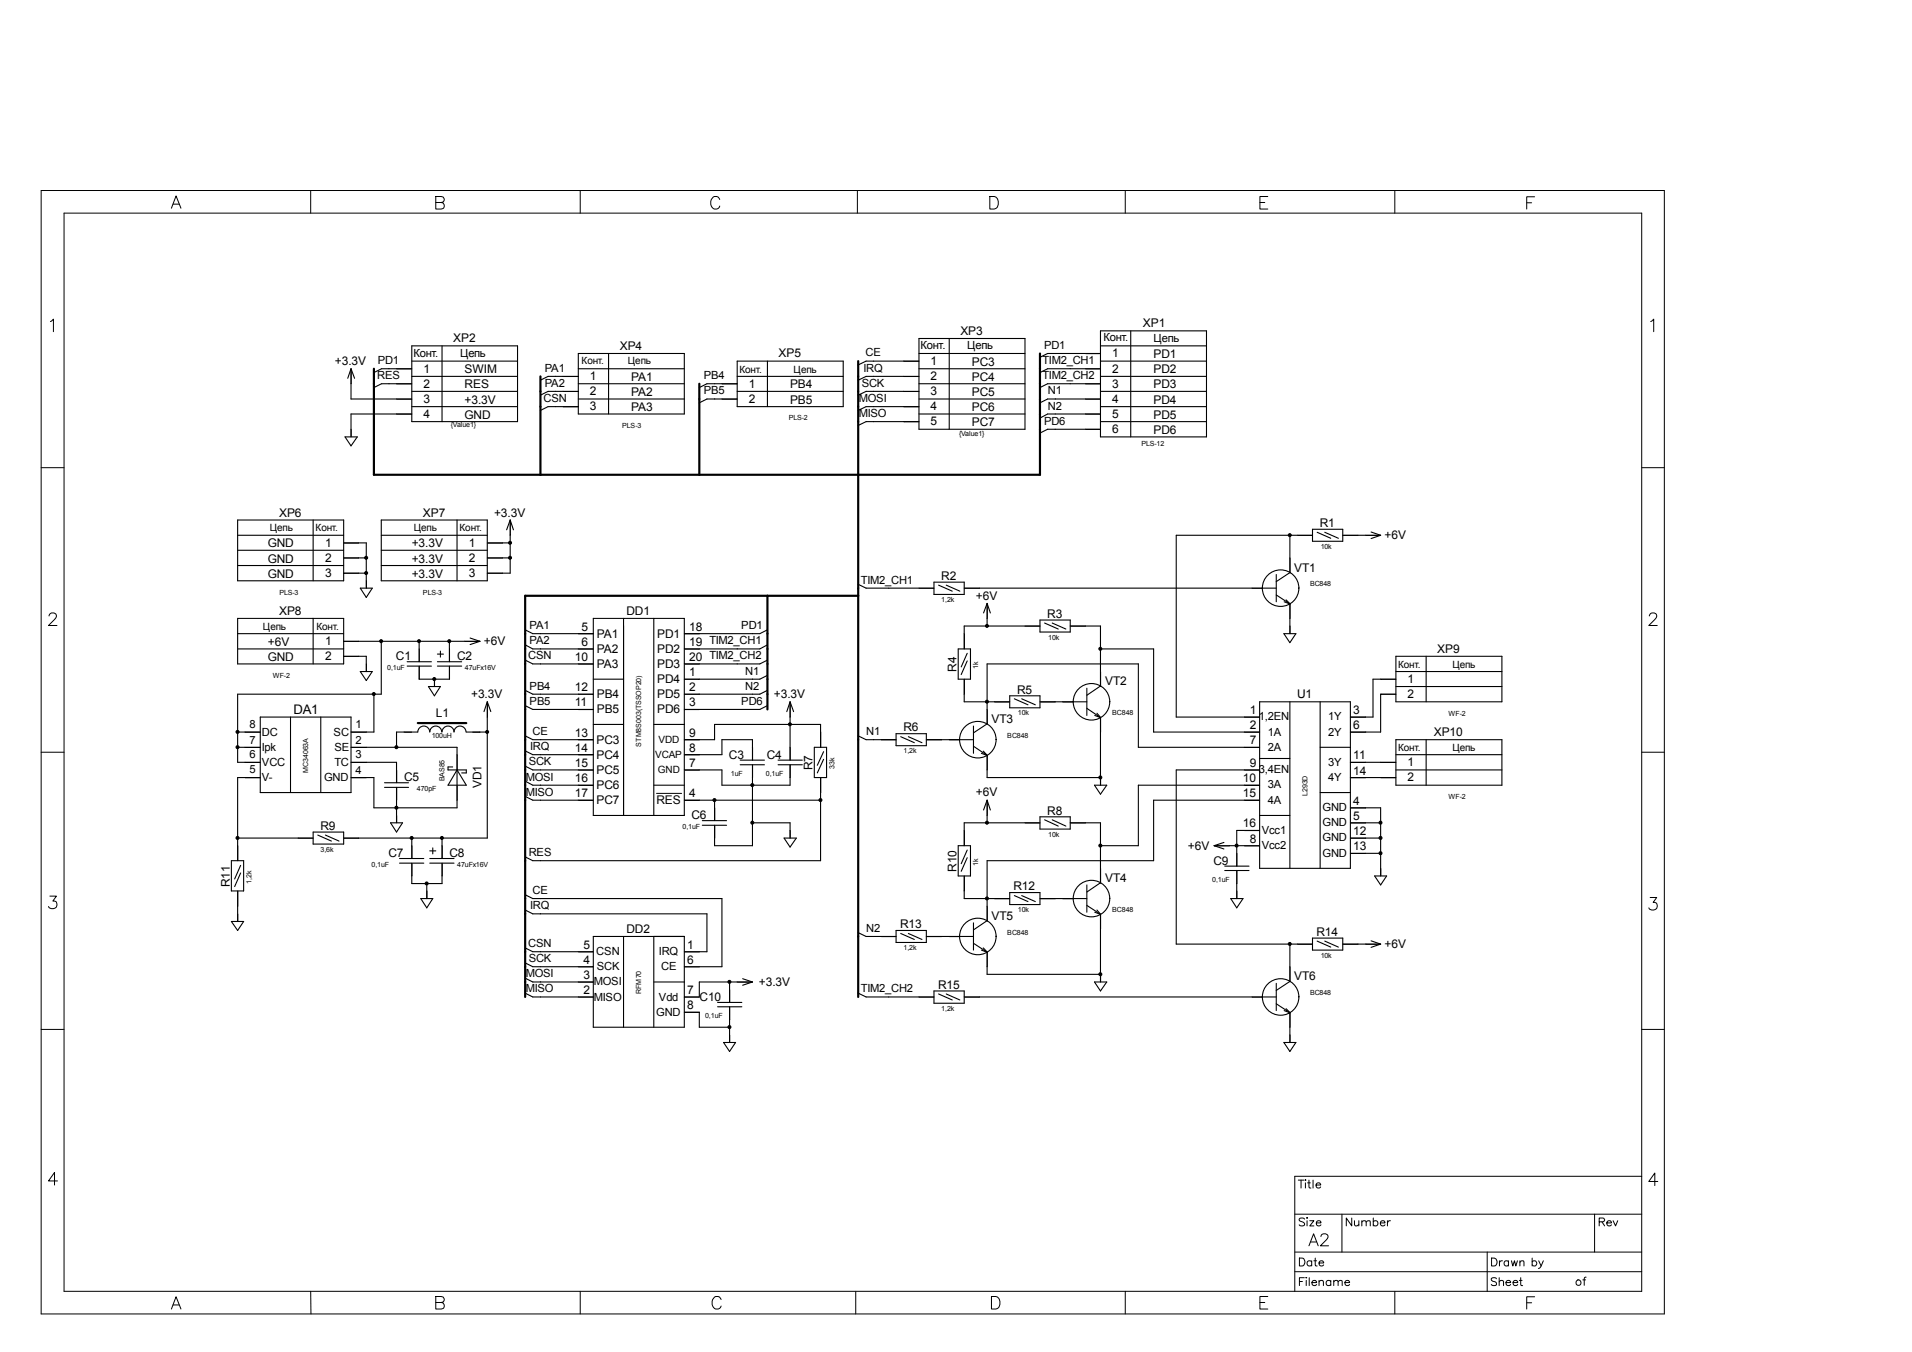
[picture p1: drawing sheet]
<svg xmlns="http://www.w3.org/2000/svg" width="297mm" height="210mm" viewBox="0 0 297 210" stroke-linecap="round" stroke-linejoin="round" font-family="sans-serif">
<g fill="none" stroke="#000" stroke-width=".16">
<path d="M6.4 29.6h252.1v174.5h-252.1zM9.9 33.1h245.1v167.5h-245.1zM26.6 32.3l.7-1.9 .8 1.9M26.9 31.7h.9M48.3 29.6v3.5M67.7 30.5l1.1 .1a.5 .5 0 0 1 0 .8l-.3 .1a.51 .51 0 0 1 .5 .5 .51 .51 0 0 1-.5 .5h-.8zM67.7 31.5h.8M90.1 29.6v3.5M111.8 31a.72 .72 0 0 0-.8-.5 .72 .72 0 0 0-.6 .8 .86 .86 0 0 0 .2 .9 .86 .86 0 0 0 .9 .2l.3-.4M133.2 29.6v3.5M153.8 30.5h.6a1.05 1.05 0 0 1 .7 1 1.05 1.05 0 0 1-.7 1h-.6zM174.8 29.6v3.5"/>
<path d="M195.7 31.5h.8M196.9 30.5h-1.2v2h1.2M216.7 29.6v3.5M237.2 31.5h.7M238.4 30.6h-1.2v1.9M7.8 50l.5-.4v1.9M54.5 57.3v2.3M60.4 57.2v.1M60.4 59.6h.1M61.6 59.6h2.4M61.6 57.3h2.4M86.3 58.4v.1"/>
<path d="M87.5 58.5h2.4M111 59.6h.1M112.2 59.6h2.3M135.7 56.1h.1M135.7 58.4v.1M140.4 58.5h2.4M140.4 56.1h2.4M163.9 54.9h.1M166.3 57.2v.1M166.3 59.6h.1M168.6 59.6h2.4M168.6 57.3h2.4"/>
<path d="M168.6 54.9h2.4M256.4 50l.5-.4v1.9M6.4 72.6h3.5M54.5 66.7v1.2M61.6 62h2.4M61.6 64.3h2.4M86.3 60.8h.1M86.3 63.1v.1M87.5 63.2h2.4M87.5 60.8h2.4M111 61.9v.1M112.2 62h2.3"/>
<path d="M135.7 60.8h.1M135.7 63.1v.1M135.7 65.5h.1M140.4 63.2h2.4M140.4 60.8h2.4M140.4 65.5h2.4M163.9 61.9v.1M163.9 64.3h.1M163.9 66.7h.1M168.6 62h2.4M168.6 64.3h2.4M168.6 66.7h2.4"/>
<path d="M255 72.6h3.5M7.6 95.7l.2-.4a.68 .68 0 0 1 .9 .1 .62 .62 0 0 1-.2 .8l-1 1h1.3M53.4 99.6h2.3M53.4 89h2.3M53.4 86.7h2.3M53.4 84.3h2.3M56.9 90.2v1.2M72.2 99.6h2.4M75.7 89h2.4M75.7 86.7h2.4M75.7 84.3h2.4M79.3 80.8v2.4"/>
<path d="M84 98.4h.1M89.9 98.4h2.3M106.3 98.4h2.3M116.9 98.4h.1M138.1 91.3v.1M142.8 91.4h2.3M149.8 98.4v2.4M149.8 91.4h2.4M153.4 93.7v2.4M159.2 97.3h2.4M166.3 97.3h2.3M194.5 91.4h1.7"/>
<path d="M200.4 86.7v2.3M200.4 93.8v2.3M200.4 97.3v1.1M201.6 83.2h2.3M208.6 83.2h2.4M212.2 83.2h2.3M256.2 95.7l.2-.4a.68 .68 0 0 1 .9 .1 .62 .62 0 0 1-.3 .8l-.9 1h1.3M6.4 116.8h3.5M38.1 113.7h2.3M38.1 116.1h2.3M38.1 118.4h2.3M53.4 102h2.3"/>
<path d="M54.5 113.7h2.4M54.5 116.1h2.4M54.5 118.4h2.4M56.9 103.1v1.2M61.6 119.6v2M62.8 113.7h1.2M65.1 100.8v2M65.1 103.5v2M67.5 105.5v1.2M69.8 100.8v2M69.8 103.5v2M71 117.2v2.4"/>
<path d="M73.4 113.7h1.2M75.7 109v2.4M84 100.7v.1M84 103.1h.1M84 107.8h.1M84 110.1v.1M84 114.8v.1M84 117.2h.1M84 119.6h.1M89.9 114.9h2.3M89.9 119.6h2.3M89.9 107.8h2.3"/>
<path d="M89.9 110.2h2.3M89.9 100.8h2.3M89.9 117.2h2.3M89.9 103.1h2.3M106.3 114.9h2.3M106.3 119.6h2.3M106.3 107.8h2.3M106.3 110.2h2.3M106.3 100.8h2.3M106.3 105.5h2.3M106.3 117.2h2.3M106.3 103.1h2.3"/>
<path d="M114.5 100.7v.1M114.5 103.1h.1M116.9 105.4v.1M116.9 107.8h.1M116.9 110.1v.1M116.9 116.1v2M116.9 118.8v2M122.7 109v2.4M122.7 116.1v2M122.7 118.8v2M127.5 113.7v2.4M135.7 114.8v.1"/>
<path d="M136.9 114.9h2.3M143.9 114.9h2.4M147.5 114.9h1.6M149.8 105.5v2.3M153.4 110.2v2.3M153.4 117.3v2.3M154.5 109h2.4M161.6 109h2.3M165.1 109h1.6M171 104.3v2.4M171 111.4v2.3M193.3 113.7h2.4"/>
<path d="M193.3 111.4h2.4M193.3 116.1h2.4M193.3 119.6h2.4M209.8 113.7h2.4M209.8 111.4h2.4M209.8 118.4h2.4M214.5 118.4h2.4M214.5 107.8h2.4M214.5 105.5h2.4M255 116.8h3.5M7.7 139.2h1.1l-.6 .8a.62 .62 0 0 1 .7 .7 .62 .62 0 0 1-.9 .4l-.4-.1-.1-.2M36.9 131.4v2.3"/>
<path d="M36.9 138.4v2.4M38.1 120.8h2.3M46.3 130.2h2.4M53.4 130.2h2.3M54.5 120.8h2.4M61.6 122.3v2M61.6 126.7v1.1M64 131.4v2M64 134.1v2M66.3 138.4v1.2M68.7 131.4v2M68.7 134.1v2"/>
<path d="M71 122v2.3M84 121.9v.1M84 124.3h.1M84 133.7h.1M84 139.6h.1M89.9 122h2.3M89.9 124.3h2.3M102 123.2h3.9M106.3 124.3h2.3M111 125.5v2M111 128.2v2M122.7 129v1.2"/>
<path d="M127.5 120.8v2.3M149.8 129v2.4M149.8 136.1v2.3M153.4 124.3v2.4M154.5 139.6h2.4M159.2 127.8h2.4M161.6 139.6h2.3M165.1 139.6h1.6M166.3 127.8h2.3M171 120.8v1.2M171 134.9v2.4M188.6 131.4h2.4"/>
<path d="M192.1 132.6v2M192.1 135.2v2.1M192.1 138.4v1.2M193.3 131.4h2.4M193.3 122h2.4M193.3 124.3h2.4M193.3 129h2.4M209.8 130.2h2.4M209.8 120.8h2.4M209.8 127.8h2.4M209.8 125.5h2.4M209.8 132.6h2.4"/>
<path d="M214.5 134.9v1.2M214.5 120.8h2.4M256.3 139.4h1l-.5 .8a.62 .62 0 0 1 .6 .7 .62 .62 0 0 1-.8 .5l-.4-.2-.1-.2M6.4 159.9h3.5M36.9 142v1.2M84 141.9v.1M84 147.8h.1M84 150.1v.1M84 152.5h.1M84 154.8v.1M89.9 152.5h2.3M89.9 154.9h2.3"/>
<path d="M89.9 147.8h2.3M89.9 150.2h2.3M106.3 154.9h2.3M106.3 157.2h2.3M106.3 147.8h2.3M106.3 150.2h2.3M113.3 153.7v2M113.3 156.4v2M114.5 152.5h2.4M135.7 145.4v.1M136.9 145.5h2.3M138.1 154.8v.1"/>
<path d="M142.8 154.9h2.3M143.9 145.5h2.4M147.5 145.5h1.6M149.8 154.9h2.4M153.4 140.8v2.4M153.4 147.9v2.3M171 142v2.3M171 151.4v1.1M194.5 154.9h1.7M200.4 150.2v2.3M200.4 157.3v2.3M201.6 146.7h2.3"/>
<path d="M208.6 146.7h2.4M212.2 146.7h2.3M255 159.9h3.5M113.3 160.8v1.1M200.4 160.8v1.1M8.9 183.4h-1.4l1-1.3v2M201.1 197.5h53.9M201.1 194.5h53.9M201.1 188.6h53.9M201.7 183.3h.8M201.8 195.4h.5a.65 .65 0 0 1 .4 .6 .65 .65 0 0 1-.4 .6h-.5zM201.8 199.1h.5"/>
<path d="M202.1 183.3v1.2M202.6 198.5h-.8v1.2M202.6 189.4a.48 .48 0 0 0-.8 .1v.1l.7 .3 .1 .3a.58 .58 0 0 1-.8 0M202.8 183.2l.1 .1h-.1zM202.8 183.7v.8M202.9 198.4l.1 .1zM202.9 198.9v.8M203 189.1l.1 .1h-.1zM203 189.6v.8M203.1 183.7h.4M203.3 193.5l.7-1.9 .8 1.9M203.3 183.3v1l.1 .2h.2"/>
<path d="M203.4 198.5v1.2M203.5 189.6h.6l-.6 .8h.6M203.6 192.9h.9M203.8 196a.4 .4 0 0 0-.6-.1 .4 .4 0 0 0 0 .6 .4 .4 0 0 0 .6 0M203.8 195.8v.8M203.8 199.2h.7a.4 .4 0 0 0-.4-.3 .4 .4 0 0 0-.4 .4 .4 .4 0 0 0 .4 .4l.4-.2M204 183.3v1.2M204.1 195.8h.4M204.3 195.4v1v.2h.3M204.4 184.1h.7a.4 .4 0 0 0-.4-.4 .4 .4 0 0 0-.3 .4 .4 .4 0 0 0 .3 .4l.4-.1M204.5 189.9h.7a.4 .4 0 0 0-.4-.3 .4 .4 0 0 0-.4 .4 .4 .4 0 0 0 .4 .4l.4-.2M204.9 196.2h.7a.4 .4 0 0 0-.4-.4 .4 .4 0 0 0-.4 .4 .4 .4 0 0 0 .4 .4l.4-.1"/>
<path d="M204.9 199.1a.45 .45 0 0 1 .6-.2l.1 .8M204.9 198.9v.8M205.2 192.1l.1-.3a.62 .62 0 0 1 1 .2l-.1 .4-1.1 1.1h1.3M206.7 199.1a.4 .4 0 0 0-.6-.1 .4 .4 0 0 0 0 .6 .4 .4 0 0 0 .6-.1M206.7 198.9v.8M207.2 199.1a.45 .45 0 0 1 .6-.2l.1 .8M207.2 198.9v.8M207.9 199.1a.45 .45 0 0 1 .5-.2l.1 .8M208.4 188.6v5.9M208.9 199.2h.7a.4 .4 0 0 0-.4-.3 .4 .4 0 0 0-.4 .4 .4 .4 0 0 0 .4 .4l.4-.2M210 189.2v1.2l-.9-1.2v1.2M210.4 189.6l.1 .8h.3l.3-.2"/>
<path d="M211.1 189.6v.8M211.5 189.8a.45 .45 0 0 1 .6-.1l.1 .7M211.5 189.6v.8M212.2 189.8a.45 .45 0 0 1 .6-.1l.1 .7M213.3 189.8a.4 .4 0 0 1 .6-.1 .4 .4 0 0 1 0 .6 .4 .4 0 0 1-.6-.1M213.3 189.2v1.2M214.4 189.9h.7a.4 .4 0 0 0-.4-.3 .4 .4 0 0 0-.4 .4 .4 .4 0 0 0 .4 .4l.4-.2M215.5 189.6v.8M216 189.6a.36 .36 0 0 0-.5 .3M231 194.5v6.1M231.7 195.4h.4a.65 .65 0 0 1 .5 .6 .65 .65 0 0 1-.5 .6h-.4zM232.5 198.6l-.1-.1a.49 .49 0 0 0-.8 .3l.3 .2 .5 .2v.4a.63 .63 0 0 1-.8-.1"/>
<path d="M232.9 199.1a.45 .45 0 0 1 .6-.2l.1 .8M232.9 198.5v1.2M232.9 195.8v.8M233.4 195.8a.36 .36 0 0 0-.5 .4M233.9 199.2h.8a.4 .4 0 0 0-.5-.3 .4 .4 0 0 0-.3 .4 .4 .4 0 0 0 .3 .4l.5-.2M234.3 196a.38 .38 0 0 0-.5 0 .38 .38 0 0 0 0 .5 .38 .38 0 0 0 .5 0M234.3 195.8v.8M234.8 195.8l.2 .8 .2-.8 .3 .8 .2-.8M235 199.2h.8a.4 .4 0 0 0-.5-.3 .4 .4 0 0 0-.3 .4 .4 .4 0 0 0 .3 .4l.5-.2M236 198.9h.4M236.1 196.1l.2-.2h.4v.7M236.1 195.8v.8"/>
<path d="M236.2 198.5v1l.1 .1 .2 .1M238 196a.4 .4 0 0 1 .6-.1 .4 .4 0 0 1 0 .6 .4 .4 0 0 1-.6 0M238 195.4v1.2M239 195.8l.4 .8-.3 .4h-.1M239.7 195.8l-.3 .8M245.9 198.8h.4M246.4 198.4l-.3 .1v.1v1M247.7 188.6v5.9M248.4 189.8l.7-.1 .2-.3-.2-.2h-.7v1.2M248.8 189.8l.5 .6M249.6 189.9h.7a.4 .4 0 0 0-.4-.3 .4 .4 0 0 0-.4 .4 .4 .4 0 0 0 .4 .4l.4-.2M250.6 189.6l.4 .8 .3-.8"/>
<path d="M255 182.7h-53.9v17.9M257.5 183.5h-1.4l.9-1.3v1.9M26.6 203.3l.7-1.9 .8 1.9M26.9 202.7h.9M48.3 200.6v3.5M67.7 201.4l1.1 .1a.5 .5 0 0 1 0 .7l-.3 .1a.51 .51 0 0 1 .5 .5 .51 .51 0 0 1-.5 .5h-.8zM67.7 202.3h.8M90.1 200.6v3.5M112 201.8a.72 .72 0 0 0-.8-.4 .72 .72 0 0 0-.6 .7 .86 .86 0 0 0 .2 1 .86 .86 0 0 0 1 .1l.2-.3M132.9 200.6v3.5M154 201.4h.7a1.05 1.05 0 0 1 .6 1 1.05 1.05 0 0 1-.6 .9h-.7zM174.8 200.6v3.5"/>
<path d="M195.7 202.3h.8M196.9 201.4h-1.2v1.9h1.2M216.7 200.6v3.5M237.2 202.4h.7M238.4 201.4h-1.2v1.9"/>
<circle cx="245.2" cy="199.2" r=".43"/>
</g>
<g fill="#000" stroke="#000" stroke-width=".16">
<circle cx="56.9" cy="89" r=".23"/>
<circle cx="56.9" cy="86.6" r=".23"/>
<circle cx="59.2" cy="99.6" r=".23"/>
<circle cx="65.1" cy="99.6" r=".23"/>
<circle cx="69.8" cy="99.6" r=".23"/>
<circle cx="79.2" cy="86.6" r=".23"/>
<circle cx="79.2" cy="84.3" r=".23"/>
<circle cx="153.3" cy="97.2" r=".23"/>
<circle cx="200.3" cy="83.1" r=".23"/>
<circle cx="36.9" cy="113.7" r=".23"/>
<circle cx="36.9" cy="116.1" r=".23"/>
<circle cx="58.1" cy="107.8" r=".23"/>
<circle cx="61.6" cy="116.1" r=".23"/>
<circle cx="67.5" cy="105.5" r=".23"/>
<circle cx="75.7" cy="113.7" r=".23"/>
<circle cx="122.7" cy="112.5" r=".23"/>
<circle cx="153.3" cy="109" r=".23"/>
<circle cx="170.9" cy="100.8" r=".23"/>
<circle cx="36.9" cy="130.2" r=".23"/>
<circle cx="61.6" cy="125.5" r=".23"/>
<circle cx="63.9" cy="130.2" r=".23"/>
<circle cx="66.3" cy="137.2" r=".23"/>
<circle cx="68.6" cy="130.2" r=".23"/>
<circle cx="111" cy="124.3" r=".23"/>
<circle cx="116.9" cy="127.8" r=".23"/>
<circle cx="116.9" cy="121.9" r=".23"/>
<circle cx="127.4" cy="124.3" r=".23"/>
<circle cx="153.3" cy="139.6" r=".23"/>
<circle cx="153.3" cy="127.8" r=".23"/>
<circle cx="170.9" cy="131.3" r=".23"/>
<circle cx="170.9" cy="120.8" r=".23"/>
<circle cx="192.1" cy="131.3" r=".23"/>
<circle cx="214.4" cy="132.5" r=".23"/>
<circle cx="214.4" cy="130.2" r=".23"/>
<circle cx="214.4" cy="127.8" r=".23"/>
<circle cx="113.3" cy="152.5" r=".23"/>
<circle cx="113.3" cy="159.5" r=".23"/>
<circle cx="170.9" cy="151.3" r=".23"/>
<circle cx="200.3" cy="146.6" r=".23"/>
</g>
<g fill="none" stroke="#000" stroke-width=".17">
<path d="M54.5 57.3v4.7h9.5M54.5 57.3l.6 1.5M54.5 57.3l-.5 1.5M64 57.3h-4.7l-1.2 .6M64 58.5h16.4M64 59.6h-4.7l-1.2 .6M64 53.7h16.4v11.8h-16.4zM64 56.1h16.4M68.7 53.7v11.8M89.8 58.5h-4.7l-1.2 .6M89.8 54.9h16.5v9.4h-16.5zM89.8 59.6h16.5"/>
<path d="M89.8 57.3h16.5M94.5 54.9v9.4M114.5 58.5h16.5M114.5 56.1h16.5v7.1h-16.5zM114.5 59.6h-4.7l-1.2 .6M119.2 56.1v7.1M142.7 58.5h-8.2l-1.2 .6M142.7 54.9h16.5M142.7 59.6h16.5M142.7 56.1h-8.2l-1.2 .6M142.7 52.6h16.5v14.1h-16.5zM142.7 57.3h16.5"/>
<path d="M147.4 52.6v14.1M170.9 58.5h16.5M170.9 57.3h-8.2l-1.2 .6M170.9 54.9h-8.2l-1.2 .6M170.9 51.4h16.5v16.5h-16.5zM170.9 59.6h-8.2l-1.2 .6M170.9 56.1h16.5M170.9 53.7h16.5M175.6 51.4v16.5M53.6 67.9h1.9l-1 1.4zM64 60.8h16.4M64 64.3h-9.5v3.6"/>
<path d="M64 63.2h16.4M89.8 60.8h-4.7l-1.2 .6M89.8 62h16.5M89.8 63.2h-4.7l-1.2 .6M114.5 60.8h16.5M114.5 62h-4.7l-1.2 .6M142.7 60.8h-8.2l-1.2 .6M142.7 62h16.5M142.7 65.5h-8.2l-1.2 .6M142.7 64.3h16.5M142.7 63.2h-8.2l-1.2 .6M170.9 60.8h16.5"/>
<path d="M170.9 62h-8.2l-1.2 .6M170.9 64.3h-8.2l-1.2 .6M170.9 63.2h16.5M170.9 66.7h-8.2l-1.2 .6M170.9 65.5h16.5M36.9 80.8h16.5v9.4h-16.5zM36.9 96.1h16.5v7h-16.5zM36.9 98.4h16.5M36.9 83.1h16.5M36.9 87.8h16.5M36.9 85.5h16.5M48.6 80.8v9.4"/>
<path d="M48.6 96.1v7M53.4 84.3h3.5v7.1M53.4 89h3.5M53.4 86.7h3.5M53.4 99.6h21.1M56 91.4h1.8l-.9 1.4zM59.2 99.6v8.2h-22.3v10.6h3.5M59.2 80.8h16.5v9.4h-16.5zM59.2 83.1h16.5M59.2 87.8h16.5M59.2 85.5h16.5M65.1 99.6v3.2"/>
<path d="M69.8 99.6v3.2M71 80.8v9.4M73 99.1l1.5 .5M74.5 99.6l-1.5 .5M75.7 86.7h3.5M75.7 84.3h3.5M79.2 80.8v8.2h-3.5M79.2 80.8l.6 1.5M79.2 80.8l-.5 1.5M81.6 97.8l1.2 .6h9.4M92.2 96.1h14.1v30.6h-14.1zM96.9 96.1v30.6"/>
<path d="M101.6 96.1v30.6M119.2 97.8l-1.2 .6h-11.7M133.3 90.8l1.2 .6h10.6M145.1 90.4h4.7v1.9h-4.7zM145.8 90.9l2.1 .9M147 90.9l2.1 .9M149.8 91.4h48.4M153.3 93.7v3.5M153.3 93.7l.5 1.5M153.3 93.7l-.5 1.5M161.5 97.2h-11.7v3.6M161.5 96.3h4.7v1.9h-4.7z"/>
<path d="M162.3 96.8l2.1 .9M163.4 96.8l2.2 .9M166.2 97.2h4.7v9.4l-2.1 1.4M198.2 89.2v4.3M198.2 92.4l2.1 1.4M199.4 98.4h1.9l-.9 1.4zM199.5 93.5l.9 .3v4.6M199.8 93.2l.6 .6M200.3 93.9h.1M200.4 83.1v5.8l-2.2 1.4M203.9 83.1h-21.2v28.3h13M203.9 82.2h4.7v1.9h-4.7z"/>
<path d="M204.6 82.7l2.1 .9M205.8 82.7l2.1 .9M208.6 83.1h5.9M213 82.6l1.5 .5M214.5 83.1l-1.5 .6M36.9 113.7h3.5M36.9 116.1h3.5M36.9 100.8h16.5M40.4 111.4h14.1v11.7h-14.1zM45.1 111.4v11.7M49.8 111.4v11.7M53.4 101.9h3.5v2.4"/>
<path d="M54.5 118.4h7.1v3.2M54.5 116.1h16.5v9.4h-12.9v-4.7h-3.6M56 104.3h1.8l-.9 1.4zM58.1 107.8v5.9h-3.6M63.2 103.5h3.8M63.2 102.8h3.8M65.1 103.5v2h4.7v-2M66.5 106.6h1.9l-.9 1.5zM67.5 105.5v1.1M67.9 103.5h3.8M67.9 102.8h3.8M67.9 101.6h1"/>
<path d="M68.4 101.1v1M68.6 113.7a.93 .93 0 0 0-.9-.9 .93 .93 0 0 0-.9 .9 .93 .93 0 0 0-1-.9 .93 .93 0 0 0-.9 .9h-3.3v2.4M68.7 113.7a.93 .93 0 0 1 .9-.9 .93 .93 0 0 1 .9 .9 .93 .93 0 0 1 1-.9 .93 .93 0 0 1 .9 .9M70.3 119.1h-.7v.5h2.8v.5h-.7M71 119.6l1.4 2.4h-2.8zM72.4 113.7h3.3M75.7 109v21.2h-22.3M75.7 109l.5 1.5M75.7 109l-.5 1.5M81.6 107.2l1.2 .6h9.4M81.6 119l1.2 .6h9.4M81.6 116.6l1.2 .6h9.4"/>
<path d="M81.6 114.3l1.2 .6h9.4M81.6 109.6l1.2 .6h9.4M81.6 102.5l1.2 .6h9.4M81.6 100.2l1.2 .6h9.4M92.2 105.5h4.7M92.2 112.5h4.7M101.6 112.5h4.7M106.3 117.2h5.8v-2.3h4.8v3.2M106.3 114.9h4.7v-2.4h16.5v3.6M115 118.8h3.7M115 118.1h3.7M116.9 118.8v12.6h-5.9v-3.2"/>
<path d="M119.2 107.2l-1.2 .6h-11.7M119.2 109.6l-1.2 .6h-11.7M119.2 102.5l-1.2 .6h-11.7M119.2 100.2l-1.2 .6h-11.7M119.2 104.9l-1.2 .6h-11.7M120.9 118.8h3.7M120.9 118.1h3.7M122.7 118.8v3.2h-10.6v-2.4h-5.8M122.7 109v9.1M122.7 109l.6 1.5M122.7 109l-.5 1.5M126.5 116.1h1.9v4.7h-1.9z"/>
<path d="M127.9 116.8l-.9 2.1M127.9 117.9l-.9 2.2M133.3 114.3l1.2 .6h4.7M139.2 114h4.7v1.8h-4.7zM139.9 114.4l2.1 1M141.1 114.4l2.1 1M143.9 114.9h7.3M148.8 100.8h1.9v4.7h-1.9zM149.8 105.5v3.5h7M150.2 101.5l-.9 2.1M150.2 102.7l-.9 2.1M151.2 113.8l2.1-1.4v-9.3h23.5v13h18.9"/>
<path d="M151.2 112.8v4.2M151.2 115.9l2.1 1.4M152.4 117l.9 .3v3.5h17.6M152.7 116.7l.6 .6M153.3 117.4h.1M156.8 108.1h4.7v1.8h-4.7zM157.6 108.5l2.1 1M158.7 108.5l2.1 1M161.5 109h7.3M168.8 110l2.1 1.4M168.8 106.9v4.2M170.1 111.1l.8 .4v10.5"/>
<path d="M170.4 110.8l.5 .6M170.9 111.5h.1M170.9 100.8h8.3v12.9h16.5M195.7 119.6h-13v27h21.2M195.7 109h14.1v25.9h-14.1zM195.7 117.8h4.7M200.4 109v25.9M205.1 116.1h4.7M205.1 109v25.9M209.8 118.4h7M216.8 107.8h-2.3v5.9h-4.7M216.8 114.9h16.5v7.1h-16.5z"/>
<path d="M216.8 119.6h16.5M216.8 117.2h16.5M216.8 105.5h-3.5v5.9h-3.5M216.8 104.3h16.5M216.8 101.9h16.5v7.1h-16.5zM216.8 106.6h16.5M221.5 101.9v7.1M221.5 114.9v7.1M35.9 133.7h1.9v4.7h-1.9zM36.9 138.4v4.7M36.9 130.2h11.7M37.4 134.4l-1 2.1"/>
<path d="M37.4 135.6l-1 2.1M40.4 120.8h-3.5v12.9M48.6 129.2h4.8v1.9h-4.8zM49.4 129.7l2.1 .9M50.5 129.7l2.2 .9M59.7 122.3h3.8M59.7 121.6h3.8M60.7 127.8h1.8l-.9 1.4zM61.6 122.3v5.5M62.1 134.1h3.7M62.1 133.3h3.7M64 134.1v3.1h4.7v-3.1"/>
<path d="M64 130.2v3.1M65.4 139.6h1.8l-.9 1.4zM66.3 137.2v2.4M66.8 134.1h3.7M66.8 133.3h3.7M66.8 132.2h.9M67.2 131.7v.9M68.7 130.2v3.1M81.6 139l1.2 .6h29.3v10.6h-5.8M81.6 121.3l1.2 .7h9.4M81.6 123.7l1.2 .6h9.4M101.6 122h4.7"/>
<path d="M106.3 124.3h21.2M109.1 128.2h3.8M109.1 127.5h3.8M111 124.3v3.2M116.9 127.8h5.8v2.4M121.8 130.2h1.9l-1 1.4zM127.5 120.8v12.9h-44.7l-1.2-.6M148.8 131.4h1.9v4.7h-1.9zM149.8 136.1v3.5h7M150.2 132l-.9 2.2M150.2 133.2l-.9 2.1M153.3 124.3v3.5"/>
<path d="M153.3 124.3l.5 1.5M153.3 124.3l-.5 1.5M156.8 138.6h4.7v1.9h-4.7zM157.6 139.1l2.1 .9M158.7 139.1l2.1 .9M161.5 139.6h7.3M161.5 127.8h-11.7v3.6M161.5 126.9h4.7v1.9h-4.7zM162.3 127.3l2.1 1M163.4 127.3l2.2 1M166.2 127.8h4.7v9.3l-2.1 1.5M168.8 137.5v4.2"/>
<path d="M170 122h1.9l-1 1.4zM188.6 131.4h7.1M188.6 131.4l1.5 .5M190.1 130.9l-1.5 .5M190.2 135.2h3.8M190.2 134.5h3.8M191.2 139.6h1.9l-1 1.4zM192.1 135.2v4.4M195.7 124.3h-16.5v9.4h-25.9v9.3l-2.1 1.4M195.7 122h-18.9v9.4h-5.9M195.7 129h-3.6v5.5M195.7 126.7h4.7"/>
<path d="M205.1 123.1h4.7M209.8 120.8h7M209.8 127.8h4.7M209.8 130.2h4.7M209.8 125.5h4.7v10.6M209.8 132.5h4.7M213.5 136.1h1.9l-.9 1.4zM35.9 143.1h1.9l-.9 1.4zM81.6 154.3l1.2 .6h9.4M81.6 151.9l1.2 .6h9.4M81.6 149.6l1.2 .6h9.4M81.6 147.2l1.2 .6h9.4"/>
<path d="M81.6 141.4l1.2 .5h27v5.9h-3.5M92.2 145.5h14.1v14.1h-14.1zM96.9 145.5v14.1M101.6 152.5h4.7M101.6 145.5v14.1M106.3 157.2h2.3v2.4h4.7M111.5 156.4h3.7M111.5 155.7h3.7M113.3 152.5v3.2M113.3 156.4v5.5M115.4 152l1.5 .5M116.9 152.5h-8.3v2.4h-2.3"/>
<path d="M116.9 152.5l-1.5 .5M133.3 154.3l1.2 .6h10.6M133.3 144.9l1.2 .6h4.7M139.2 144.5h4.7v1.9h-4.7zM139.9 145l2.1 .9M141.1 145l2.1 .9M143.9 145.5h7.3M145.1 153.9h4.7v1.9h-4.7zM145.8 154.4l2.1 .9M147 154.4l2.1 .9M149.8 154.9h48.4M151.2 146.5l2.1 1.4"/>
<path d="M151.2 143.3v4.3M152.4 147.6l.9 .3v3.4h17.6M152.7 147.2l.6 .7M153.3 148h.1M168.8 140.6l2.1 1.4M170 152.5h1.9l-1 1.4zM170.1 141.7l.8 .3v10.5M170.4 141.4l.5 .6M170.9 142.1h.1M198.2 155.9l2.1 1.4M198.2 152.7v4.3M199.5 157l.9 .3v4.6"/>
<path d="M199.8 156.7l.6 .6M200.3 157.4h.1M200.4 146.6v5.8l-2.2 1.4M203.9 145.7h4.7v1.9h-4.7zM204.6 146.2l2.1 .9M205.8 146.2l2.1 .9M208.6 146.6h5.9M213 146.1l1.5 .5M214.5 146.6l-1.5 .6M112.4 161.9h1.9l-1 1.4zM199.4 161.9h1.9l-.9 1.4z"/>
<circle cx="198.9" cy="91.4" r="2.84"/>
<circle cx="151.9" cy="114.9" r="2.84"/>
<circle cx="169.5" cy="109" r="2.84"/>
<circle cx="169.5" cy="139.6" r="2.84"/>
<circle cx="151.9" cy="145.5" r="2.84"/>
<circle cx="198.9" cy="154.9" r="2.84"/>
</g>
<path d="M83.9 58.5v15.2M108.6 59.6v14.1M133.3 56.1v98.8M161.5 54.9v18.8h-103.4v-16.4M119.2 92.5v17.7M133.3 92.5h-51.7v62.4M64.9 112.3h7.5" fill="none" stroke="#000" stroke-width=".34"/>
<text font-size="2" x="45.6" y="110.8">DA1</text>
<g font-size="1.9">
<text x="70.4" y="53.2">XP2</text>
<text x="149.2" y="52">XP3</text>
<text x="177.5" y="50.7">XP1</text>
<text x="52" y="56.7">+3.3V</text>
<text x="65.8" y="57.9">1</text>
<text x="72.2" y="58">SWIM</text>
<text x="91.6" y="59.1">1</text>
<text x="96.3" y="54.3">XP4</text>
<text x="98" y="59.1">PA1</text>
<text x="120.9" y="55.5">XP5</text>
<text x="144.6" y="59.1">2</text>
<text x="144.6" y="56.7">1</text>
<text x="151" y="56.8">PC3</text>
<text x="151" y="59.1">PC4</text>
<text x="172.8" y="55.5">1</text>
<text x="172.8" y="57.9">2</text>
<text x="179.2" y="58">PD2</text>
<text x="179.2" y="55.6">PD1</text>
<text x="65.8" y="60.2">2</text>
<text x="65.8" y="62.6">3</text>
<text x="65.8" y="64.9">4</text>
<text x="72.2" y="60.3">RES</text>
<text x="72.2" y="62.7">+3.3V</text>
<text x="72.2" y="65">GND</text>
<text x="91.6" y="63.8">3</text>
<text x="91.6" y="61.4">2</text>
<text x="98" y="61.5">PA2</text>
<text x="98" y="63.8">PA3</text>
<text x="116.3" y="60.2">1</text>
<text x="116.3" y="62.6">2</text>
<text x="122.7" y="60.3">PB4</text>
<text x="122.7" y="62.7">PB5</text>
<text x="144.6" y="61.4">3</text>
<text x="144.6" y="63.8">4</text>
<text x="151" y="61.5">PC5</text>
<text x="151" y="63.8">PC6</text>
<text x="172.8" y="62.6">4</text>
<text x="172.8" y="60.2">3</text>
<text x="172.8" y="64.9">5</text>
<text x="179.2" y="60.3">PD3</text>
<text x="179.2" y="62.7">PD4</text>
<text x="179.2" y="65">PD5</text>
<text x="144.6" y="66.1">5</text>
<text x="151" y="66.2">PC7</text>
<text x="172.8" y="67.3">6</text>
<text x="179.2" y="67.4">PD6</text>
<text x="43.3" y="80.2">XP6</text>
<text x="65.7" y="80.2">XP7</text>
<text x="76.7" y="80.2">+3.3V</text>
<text x="205" y="81.8">R1</text>
<text x="215.1" y="83.7">+6V</text>
<text x="41.6" y="87.4">GND</text>
<text x="41.6" y="85">GND</text>
<text x="41.6" y="89.8">GND</text>
<text x="50.5" y="89.6">3</text>
<text x="50.5" y="87.3">2</text>
<text x="50.5" y="84.9">1</text>
<text x="64" y="87.4">+3.3V</text>
<text x="64" y="85">+3.3V</text>
<text x="64" y="89.8">+3.3V</text>
<text x="72.8" y="89.6">3</text>
<text x="72.8" y="87.3">2</text>
<text x="72.8" y="84.9">1</text>
<text x="201" y="88.8">VT1</text>
<text x="43.3" y="95.5">XP8</text>
<text x="97.3" y="95.5">DD1</text>
<text x="146.2" y="90.1">R2</text>
<text x="151.6" y="93.1">+6V</text>
<text x="162.7" y="96">R3</text>
<text x="41.6" y="100.3">+6V</text>
<text x="50.5" y="100.2">1</text>
<text x="75.2" y="100.2">+6V</text>
<text x="90.3" y="98">5</text>
<text x="90.3" y="100.3">6</text>
<text x="92.7" y="99">PA1</text>
<text x="92.7" y="101.4">PA2</text>
<text x="102.1" y="99">PD1</text>
<text x="102.1" y="101.4">PD2</text>
<text x="107.1" y="98">18</text>
<text x="107.1" y="100.3">19 TIM2_CH1</text>
<text x="223.3" y="101.4">XP9</text>
<text x="41.6" y="102.7">GND</text>
<text x="50.5" y="102.5">2</text>
<text x="61.5" y="102.5">C1</text>
<text x="71" y="102.5">C2</text>
<text x="89.3" y="107.4">12</text>
<text x="89.3" y="102.7">10</text>
<text x="92.7" y="103.7">PA3</text>
<text x="102.1" y="106.1">PD4</text>
<text x="102.1" y="103.7">PD3</text>
<text x="107.1" y="107.4">2</text>
<text x="107.1" y="105">1</text>
<text x="107.1" y="102.7">20 TIM2_CH2</text>
<text x="148.6" y="104.4" transform="rotate(-90 148.6 104.4)">R4</text>
<text x="158" y="107.7">R5</text>
<text x="171.7" y="106.4">VT2</text>
<text x="218.6" y="106.1">1</text>
<text x="67.7" y="111.3">L1</text>
<text x="73.2" y="108.4">+3.3V</text>
<text x="89.3" y="109.7">11</text>
<text x="92.7" y="108.4">PB4</text>
<text x="92.7" y="110.8">PB5</text>
<text x="102.1" y="110.8">PD6</text>
<text x="102.1" y="108.4">PD5</text>
<text x="107.1" y="109.7">3</text>
<text x="120.2" y="108.4">+3.3V</text>
<text x="140.3" y="113.6">R6</text>
<text x="154" y="112.3">VT3</text>
<text x="194.1" y="110.9">1</text>
<text x="194.1" y="113.2">2</text>
<text x="201.5" y="108.4">U1</text>
<text x="210.2" y="110.9">3</text>
<text x="210.2" y="113.2">6</text>
<text x="218.6" y="108.4">2</text>
<text x="89.3" y="119.1">15</text>
<text x="89.3" y="114.4">13</text>
<text x="89.3" y="116.8">14</text>
<text x="92.7" y="115.5">PC3</text>
<text x="92.7" y="117.8">PC4</text>
<text x="107.1" y="119.1">7</text>
<text x="107.1" y="114.4">9</text>
<text x="107.1" y="116.8">8</text>
<text x="113.2" y="117.8">C3</text>
<text x="119.1" y="117.8">C4</text>
<text x="126.2" y="119.6" transform="rotate(-90 126.2 119.6)">R7</text>
<text x="194.1" y="115.6">7</text>
<text x="194.1" y="119.1">9</text>
<text x="210.2" y="117.9">11</text>
<text x="218.6" y="119">1</text>
<text x="222.7" y="114.3">XP10</text>
<text x="62.8" y="121.4">C5</text>
<text x="74.8" y="122.4" transform="rotate(-90 74.8 122.4)">VD1</text>
<text x="89.3" y="123.8">17</text>
<text x="89.3" y="121.5">16</text>
<text x="92.7" y="124.9">PC7</text>
<text x="92.7" y="122.6">PC6</text>
<text x="92.7" y="120.2">PC5</text>
<text x="102" y="124.9">RES</text>
<text x="107.1" y="123.8">4</text>
<text x="151.6" y="123.7">+6V</text>
<text x="193.1" y="121.5">10</text>
<text x="193.1" y="123.8">15</text>
<text x="210.2" y="120.3">14</text>
<text x="210.2" y="125">4</text>
<text x="218.6" y="121.4">2</text>
<text x="49.8" y="128.9">R9</text>
<text x="107.4" y="127.3">C6</text>
<text x="162.7" y="126.5">R8</text>
<text x="184.5" y="132">+6V</text>
<text x="193.1" y="128.5">16</text>
<text x="194.1" y="130.9">8</text>
<text x="210.2" y="129.7">12</text>
<text x="210.2" y="127.3">5</text>
<text x="35.7" y="137.8" transform="rotate(-90 35.7 137.8)">R11</text>
<text x="60.3" y="133.1">C7</text>
<text x="69.8" y="133.1">C8</text>
<text x="148.6" y="135.4" transform="rotate(-90 148.6 135.4)">R10</text>
<text x="171.7" y="137">VT4</text>
<text x="188.5" y="134.3">C9</text>
<text x="210.2" y="132.1">13</text>
<text x="154" y="142.9">VT5</text>
<text x="157.4" y="138.3">R12</text>
<text x="90.6" y="147.4">5</text>
<text x="90.6" y="149.7">4</text>
<text x="97.3" y="144.9">DD2</text>
<text x="106.8" y="147.4">1</text>
<text x="106.8" y="149.7">6</text>
<text x="139.8" y="144.2">R13</text>
<text x="204.5" y="145.3">R14</text>
<text x="215.1" y="147.2">+6V</text>
<text x="90.6" y="154.4">2</text>
<text x="90.6" y="152.1">3</text>
<text x="106.8" y="154.4">7</text>
<text x="108.7" y="155.5">C10</text>
<text x="117.9" y="153.1">+3.3V</text>
<text x="145.7" y="153.6">R15</text>
<text x="201" y="152.3">VT6</text>
<text x="106.8" y="156.8">8</text>
</g>
<g font-size="1.7">
<text x="171.4" y="53">Конт.</text>
<text x="179.2" y="53.1">Цепь</text>
<text x="58.6" y="58.9">RES</text>
<text x="58.7" y="56.6">PD1</text>
<text x="64.2" y="55.4">Конт.</text>
<text x="71.5" y="55.4">Цепь</text>
<text x="84.6" y="57.7">PA1</text>
<text x="109.3" y="58.9">PB4</text>
<text x="134.1" y="57.7">IRQ</text>
<text x="134.5" y="55.4">CE</text>
<text x="143" y="54.2">Конт.</text>
<text x="150.2" y="54.2">Цепь</text>
<text x="161.9" y="56.6">TIM2_CH1</text>
<text x="161.9" y="58.9">TIM2_CH2</text>
<text x="162.2" y="54.2">PD1</text>
<text x="84.4" y="62.4">CSN</text>
<text x="84.6" y="60.1">PA2</text>
<text x="109.3" y="61.3">PB5</text>
<text x="133.4" y="62.4">MOSI</text>
<text x="133.4" y="64.8">MISO</text>
<text x="133.9" y="60.1">SCK</text>
<text x="162.2" y="66">PD6</text>
<text x="162.8" y="61.3">N1</text>
<text x="162.8" y="63.6">N2</text>
<text x="133.7" y="90.6">TIM2_CH1</text>
<text x="82.3" y="97.7">PA1</text>
<text x="82.3" y="100.1">PA2</text>
<text x="115.1" y="97.7">PD1</text>
<text x="82" y="102.4">CSN</text>
<text x="82.3" y="107.1">PB4</text>
<text x="115.7" y="104.8">N1</text>
<text x="115.7" y="107.1">N2</text>
<text x="38.7" y="113.1">8</text>
<text x="55.2" y="113">1</text>
<text x="82.3" y="109.5">PB5</text>
<text x="115.1" y="109.5">PD6</text>
<text x="195.5" y="111.9">1,2EN</text>
<text x="206.3" y="111.9">1Y</text>
<text x="38.7" y="117.8">6</text>
<text x="38.7" y="115.5">7</text>
<text x="40.7" y="119">VCC</text>
<text x="40.7" y="116.6">Ipk</text>
<text x="40.7" y="114.3">DC</text>
<text x="51.8" y="114.3">SC</text>
<text x="51.9" y="119">TC</text>
<text x="51.9" y="116.6">SE</text>
<text x="55.2" y="117.8">3</text>
<text x="55.2" y="115.5">2</text>
<text x="82.1" y="118.9">SCK</text>
<text x="82.3" y="116.5">IRQ</text>
<text x="82.7" y="114.2">CE</text>
<text x="134.5" y="114.2">N1</text>
<text x="196.9" y="114.3">1A</text>
<text x="196.9" y="116.6">2A</text>
<text x="206.3" y="114.3">2Y</text>
<text x="206.3" y="119">3Y</text>
<text x="38.7" y="120.1">5</text>
<text x="40.7" y="121.3">V-</text>
<text x="50.3" y="121.3">GND</text>
<text x="55.2" y="120.2">4</text>
<text x="81.7" y="121.2">MOSI</text>
<text x="81.7" y="123.6">MISO</text>
<text x="195.5" y="120.1">3,4EN</text>
<text x="196.9" y="122.5">3A</text>
<text x="196.9" y="124.8">4A</text>
<text x="205.4" y="126">GND</text>
<text x="206.3" y="121.3">4Y</text>
<text x="196" y="129.5">Vcc1</text>
<text x="196" y="131.9">Vcc2</text>
<text x="205.4" y="130.7">GND</text>
<text x="205.4" y="128.4">GND</text>
<text x="82.1" y="133">RES</text>
<text x="205.4" y="133.1">GND</text>
<text x="82.3" y="141.2">IRQ</text>
<text x="82.7" y="138.9">CE</text>
<text x="82" y="147.1">CSN</text>
<text x="82.1" y="149.4">SCK</text>
<text x="92.6" y="148.3">CSN</text>
<text x="102.4" y="148.3">IRQ</text>
<text x="134.5" y="144.7">N2</text>
<text x="81.7" y="151.8">MOSI</text>
<text x="81.7" y="154.1">MISO</text>
<text x="92.2" y="155.4">MISO</text>
<text x="92.2" y="153">MOSI</text>
<text x="92.7" y="150.7">SCK</text>
<text x="102.4" y="155.4">Vdd</text>
<text x="102.7" y="150.7">CE</text>
<text x="133.7" y="154.1">TIM2_CH2</text>
<text x="101.9" y="157.7">GND</text>
</g>
<g font-size="1.6">
<text x="90.3" y="56.6">Конт.</text>
<text x="97.5" y="56.6">Цепь</text>
<text x="114.9" y="57.9">Конт.</text>
<text x="123.3" y="57.9">Цепь</text>
<text x="41.9" y="82.4">Цепь</text>
<text x="49" y="82.4">Конт.</text>
<text x="64.3" y="82.4">Цепь</text>
<text x="71.4" y="82.4">Конт.</text>
<text x="40.9" y="97.9">Цепь</text>
<text x="49.1" y="97.9">Конт.</text>
<text x="217.2" y="103.8">Конт.</text>
<text x="225.6" y="103.8">Цепь</text>
<text x="101.8" y="117.7">VCAP</text>
<text x="102.3" y="115.4">VDD</text>
<text x="217.2" y="116.7">Конт.</text>
<text x="225.6" y="116.7">Цепь</text>
<text x="102.2" y="120.1">GND</text>
</g>
<g font-size="1.1">
<text x="122.5" y="65.3">PLS-2</text>
<text x="70" y="66.4">{Value1}</text>
<text x="96.6" y="66.5">PLS-3</text>
<text x="149" y="67.7">{Value1}</text>
<text x="177.3" y="69.3">PLS-12</text>
<text x="205.1" y="85.3">10k</text>
<text x="43.4" y="92.4">PLS-3</text>
<text x="65.7" y="92.4">PLS-3</text>
<text x="146.2" y="93.5">1,2k</text>
<text x="203.5" y="91.1">BC848</text>
<text x="162.8" y="99.4">10k</text>
<text x="42.4" y="105.3">WF-2</text>
<text x="60.2" y="104">0,1uF</text>
<text x="72.2" y="104">47uFx16V</text>
<text x="151.9" y="103.9" transform="rotate(-90 151.9 103.9)">1k</text>
<text x="158.1" y="111.1">10k</text>
<text x="172.8" y="111.1">BC848</text>
<text x="225" y="111.2">WF-2</text>
<text x="67.1" y="114.6">100uH</text>
<text x="99.6" y="116" transform="rotate(-90 99.6 116)">STM8S003(TSSOP20)</text>
<text x="129.6" y="119.5" transform="rotate(-90 129.6 119.5)">33k</text>
<text x="140.3" y="117">1,2k</text>
<text x="156.5" y="114.6">BC848</text>
<text x="47.9" y="120.1" transform="rotate(-90 47.9 120.1)">MC34063A</text>
<text x="64.8" y="122.9">470pF</text>
<text x="69" y="121.4" transform="rotate(-90 69 121.4)">BAS85</text>
<text x="113.5" y="120.5">1uF</text>
<text x="119" y="120.5">0,1uF</text>
<text x="203.1" y="123.6" transform="rotate(-90 203.1 123.6)">L293D</text>
<text x="225" y="124.1">WF-2</text>
<text x="106" y="128.7">0,1uF</text>
<text x="162.8" y="130">10k</text>
<text x="39.1" y="137.3" transform="rotate(-90 39.1 137.3)">1,2k</text>
<text x="49.8" y="132.3">3,6k</text>
<text x="57.7" y="134.6">0,1uF</text>
<text x="71" y="134.6">47uFx16V</text>
<text x="151.9" y="134.4" transform="rotate(-90 151.9 134.4)">1k</text>
<text x="188.3" y="136.9">0,1uF</text>
<text x="158.1" y="141.7">10k</text>
<text x="172.8" y="141.6">BC848</text>
<text x="140.3" y="147.6">1,2k</text>
<text x="156.5" y="145.2">BC848</text>
<text x="205.1" y="148.8">10k</text>
<text x="99.6" y="154.4" transform="rotate(-90 99.6 154.4)">RFM70</text>
<text x="203.5" y="154.6">BC848</text>
<text x="109.5" y="158.1">0,1uF</text>
<text x="146.2" y="157">1,2k</text>
</g>
</svg>
